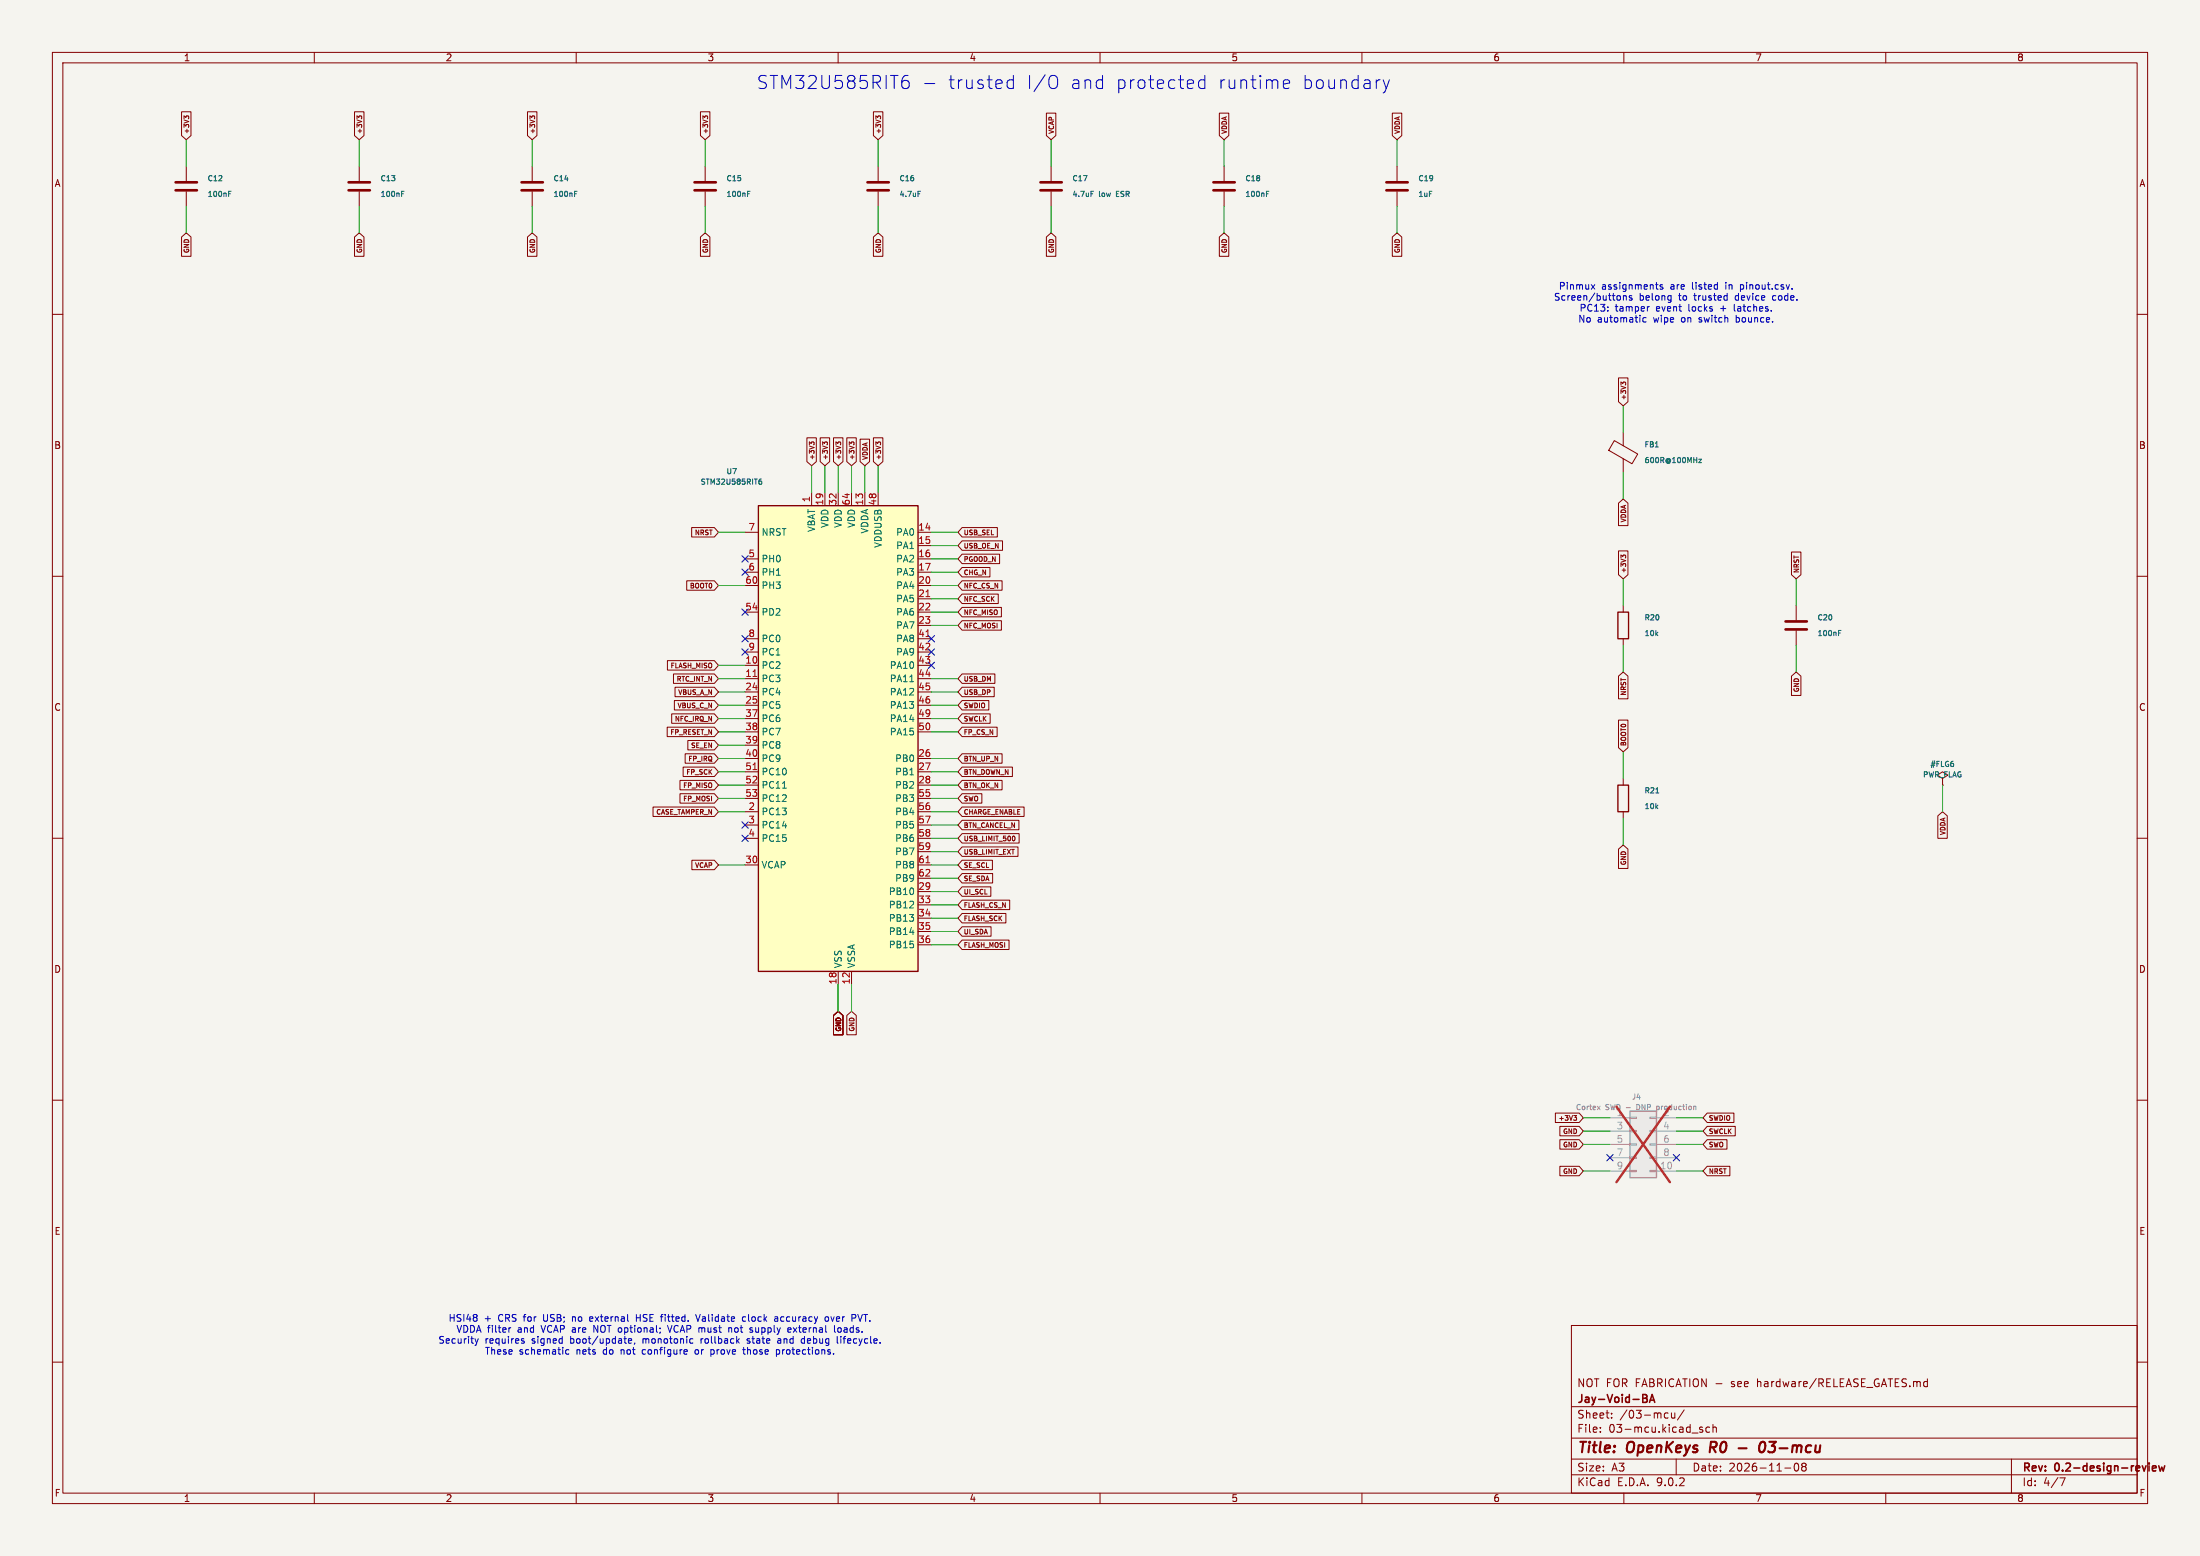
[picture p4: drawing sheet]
<svg xmlns="http://www.w3.org/2000/svg" width="420mm" height="297mm" viewBox="0 0 420 297" stroke-linecap="round" stroke-linejoin="round" font-family="sans-serif">
<path d="M0 0h420v297h-420z" fill="#f5f4ef" stroke="#f5f4ef" stroke-width=".19"/>
<g fill="none" stroke="#840000" stroke-width=".19">
<path d="M10 10h400v277h-400zM12 12h396v273h-396zM60 10v2M110 10v2M160 10v2M210 10v2M260 10v2M310 10v2M360 10v2M134.6 31.8v2.7M134.6 36.6v2.8M167.6 31.8v2.7"/>
<path d="M167.6 36.6v2.8M200.7 31.8v2.7M200.7 36.6v2.8M233.7 31.8v2.7M233.7 36.6v2.8M10 60h2M408 60h2M10 110h2M309.9 115.6v1.2M408 110h2M309.9 121.9v1.3M10 160h2"/>
<path d="M408 160h2M10 210h2M408 210h2M300 253h108v32h-108zM10 260h2M300 278.5h108M300 274.5h108M300 268.5h108M305.5 273.2v.2M305.5 272.5v.1M307.7 270.5v.2M307.7 269.8v.1"/>
<path d="M318 269.7l.4 .1M318.4 270.6l-.4 .1M319.1 269.7l.1 .9 .3 .1 .2-.2M319.7 269.7v1M320 278.5v3M321.5 269.1l-1.3 1.9M324.4 272.7l.7 .4-.2 .3-.5-.1M325 272.5l-.3-.1-.3 .2M326.4 272.5l-.5-.1-.2 .3 .1 .6h.6M327 272.5l.2-.1 .4 .1 .1 .9M327 271.9v1.5M342.7 279.4l.2-.1a.8 .8 0 0 1 .5 .7 .8 .8 0 0 1-.5 .8l-.2-.2-.2-.4z"/>
<path d="M344.2 279.9l-.3-.3 .3-.3 .5 .1 .1 .2-.3 .3M344.2 279.9l-.3 .3 .1 .4 .2 .2 .5-.1 .1-.2-.1-.4-.2-.2M344.2 279.9h.3M367.9 263.2v1.5M367.9 263.8l-.4-.1-.3 .3 .2 .6h.5M384 278.5v6.5M408 260h2M60 285v2M110 285v2M160 285v2M210 285v2M260 285v2"/>
<path d="M300 281.5h108M310 285v2M340.7 280.2h1.2M360 285v2M394.2 282.1l-.6 1.5"/>
</g>
<path d="M313.6 266.2h.5l.2 .1 .1 .3-.3 .3M313.6 266.9h.5M314.1 266.9a.4 .4 0 0 1 .4 .4 .4 .4 0 0 1-.3 .4h-.6M314.9 267.7l.5-1.5 .5 1.5M315 267.3h.8M412.1 279.8l.3 1 .3-.7 .3 .7 .3-1M410.9 280.3l.7-.2-.1-.2-.4-.1-.2 .2 .1 .7h.5" fill="none" stroke="#840000" stroke-width=".3"/>
<path d="M326.6 275.2l-.2 2M331.9 276.4h1.5M336.1 275.4a.46 .46 0 0 1 .5-.2 .46 .46 0 0 1 .4 .4 1.15 1.15 0 0 1-.8 1.6l-.2-.1a1.54 1.54 0 0 1 .1-1.7z" fill="none" stroke="#840000" stroke-width=".4"/>
<path d="M308.9 116.8h2v5.1h-2z" fill="none" stroke="#840000" stroke-width=".25"/>
<path d="M132.6 34.8h4.1M132.6 36.3h4.1M165.6 34.8h4.1M165.6 36.3h4.1M198.6 34.8h4.1M198.6 36.3h4.1M231.6 34.8h4.1M231.6 36.3h4.1" fill="none" stroke="#840000" stroke-width=".51"/>
<path d="M142.7 37h.3M142.7 36.5h.5M175.3 36.5h.4M208.3 36.5h.4M241.8 37h.3M241.8 36.5h.4" fill="none" stroke="#006464" stroke-width=".19"/>
<path d="M311.1 212.1h5.1v12.7h-5.1z" fill="#ebeae8"/>
<path d="M311.1 212.1h5.1v12.7h-5.1z" fill="none" stroke="#9c9b98" stroke-width=".25"/>
<g fill="none" stroke="#9c9b98" stroke-width=".19">
<path d="M307.3 213.4h3.8M307.3 215.9h3.8M307.3 218.4h3.8M311.1 213.2h1.3v.3h-1.3zM311.1 215.8h1.3v.2h-1.3zM311.1 218.3h1.3v.3h-1.3zM315 213.2h1.2v.3h-1.2zM315 215.8h1.2v.2h-1.2zM315 218.3h1.2v.3h-1.2zM316.2 213.4h3.8M316.2 215.9h3.8M316.2 218.4h3.8"/>
<path d="M307.3 221h3.8M307.3 223.5h3.8M311.1 220.9h1.3v.2h-1.3zM311.1 223.4h1.3v.2h-1.3zM315 220.9h1.2v.2h-1.2zM315 223.4h1.2v.2h-1.2zM316.2 221h3.8M316.2 223.5h3.8"/>
</g>
<path d="M304.9 211.1l.6 .7M305.5 211.1l-.6 .7M312.7 210.8h-.2v1h.2M316.3 211.8h.3M316.3 211.1v1M316.6 211.1l-.3 .1" fill="none" stroke="#939391" stroke-width=".19"/>
<path d="M308.6 211.2l10.2 14.4M318.8 211.2l-10.2 14.4" fill="none" stroke="#e12e31" stroke-width=".46"/>
<path d="M101.6 31.8v2.7M101.6 36.6v2.8M308.2 84.1l4.4 2.6-1 1.8-4.5-2.5zM309.9 82.6v2.5M309.9 87.6v2.6" fill="none" stroke="#840000" stroke-width=".19"/>
<path d="M109.7 37h.3M109.7 36.5h.5M324.3 87.6h.5l-.5 .7h.5" fill="none" stroke="#006464" stroke-width=".19"/>
<path d="M99.6 34.8h4M99.6 36.3h4" fill="none" stroke="#840000" stroke-width=".51"/>
<path d="M144.8 96.5h30.5v88.9h-30.5z" fill="#ffffc2"/>
<path d="M144.8 96.5h30.5v88.9h-30.5zM308.9 149.9h2v5h-2z" fill="none" stroke="#840000" stroke-width=".25"/>
<g fill="none" stroke="#840000" stroke-width=".19">
<path d="M34.7 21.3h1.8v4.6l-.9 .8-.9-.8zM35.5 22.4l-.4-.3v.6M35.5 22.3l.1-.2 .4 .2M35.6 31.8v2.7M35.6 36.6v2.8M67.7 21.3h1.8v4.6l-.9 .8-.9-.8zM68.5 22.3l.2-.2 .4 .2M68.5 22.4l-.3-.3v.6M68.6 31.8v2.7M68.6 36.6v2.8M100.7 21.3h1.8v4.6l-.9 .8-.9-.8zM101.5 22.3l.2-.2 .4 .2"/>
<path d="M101.5 22.4l-.3-.3v.6M133.7 21.3h1.8v4.6l-.9 .8-.9-.8zM134.5 22.3l.2-.2 .4 .2M134.5 22.4l-.3-.3v.6M166.7 21.3h1.8v4.6l-.9 .8-.9-.8zM167.6 22.3l.1-.2 .4 .2M167.6 22.4l-.4-.3v.6M199.8 21.6h1.8v4.3l-.9 .8-.9-.8zM232.8 21.6h1.8v4.3l-.9 .8-.9-.8zM265.8 21.6h1.8v4.3l-.9 .8-.9-.8zM266.7 31.8v2.7M266.7 36.6v2.8"/>
<path d="M34.7 45.2l.9-.7 .9 .7v3.7h-1.8zM67.7 45.2l.9-.7 .9 .7v3.7h-1.8zM100.7 45.2l.9-.7 .9 .7v3.7h-1.8zM133.7 45.2l.9-.7 .9 .7v3.7h-1.8zM166.7 45.2l.9-.7 .9 .7v3.7h-1.8zM199.8 45.2l.9-.7 .9 .7v3.7h-1.8zM232.8 45.2l.9-.7 .9 .7v3.7h-1.8zM265.8 45.2l.9-.7 .9 .7v3.7h-1.8zM309 72.1h1.8v4.6l-.9 .8-.9-.8zM309.8 73.2l-.3-.3v.6M309.8 73.1l.2-.2 .4 .2M154 83.6h1.8v4.5l-.9 .8-.9-.8z"/>
<path d="M154.9 84.5l.1-.1 .4 .1M154.9 84.7l-.4-.3v.5M154.9 94v2.5M156.6 83.6h1.8v4.5l-.9 .8-.9-.8zM157.4 84.5l.2-.1 .4 .1M157.4 84.7l-.3-.3v.5M157.5 94v2.5M159.1 83.6h1.8v4.5l-.9 .8-.9-.8zM159.9 84.7l-.3-.3v.5M159.9 84.5l.2-.1 .4 .1M160 94v2.5M161.7 83.6h1.8v4.5l-.9 .8-.9-.8z"/>
<path d="M162.5 84.5l.1-.1 .4 .1M162.5 84.7l-.4-.3v.5M162.6 94v2.5M164.2 83.8h1.8v4.3l-.9 .8-.9-.8zM165.1 94v2.5M166.7 83.6h1.8v4.5l-.9 .8-.9-.8zM167.6 84.5l.1-.1 .4 .1M167.6 84.7l-.4-.3v.5M167.6 94v2.5M309 96l.9-.7 .9 .7v4.3h-1.8zM131.1 110.9h5.3l.8 .9-.8 .9h-5.3zM132 100.7h4.4l.8 .9-.8 .9h-4.4z"/>
<path d="M142.2 101.6h2.6M142.2 106.7h2.6M142.2 109.2h2.6M142.2 111.8h2.6M142.2 116.8h2.6M175.3 101.6h2.5M175.3 106.7h2.5M175.3 109.2h2.5M175.3 111.8h2.5M175.3 116.8h2.5M175.3 104.1h2.5M175.3 114.3h2.5"/>
<path d="M175.3 119.4h2.5M183.7 118.5h7.5v1.8h-7.5l-.8-.9zM183.7 115.9h7.5v1.8h-7.5l-.8-.9zM183.7 113.4h6.9v1.8h-6.9l-.8-.9zM183.7 110.9h7.6v1.8h-7.6l-.8-.9zM183.7 108.3h5.3v1.8h-5.3l-.8-.9zM183.7 105.8h7.1v1.8h-7.1l-.8-.9zM183.7 103.2h7.7v1.8h-7.7l-.8-.9zM183.7 100.7h6.7v1.8h-6.7l-.8-.9zM309 105.2h1.8v4.5l-.9 .8-.9-.8zM309.8 106.2l-.3-.3v.6M309.8 106.1l.2-.2 .4 .2"/>
<path d="M342 105.4h1.8v4.3l-.9 .8-.9-.8zM342.9 115.6v2.8M127.4 138.8h9l.8 .9-.8 .9h-9zM127.4 126.1h9l.8 .9-.8 .9h-9zM128.2 136.3h8.2l.8 .9-.8 .9h-8.2zM128.6 128.6h7.8l.8 .9-.8 .9h-7.8zM128.7 133.7h7.7l.8 .9-.8 .9h-7.7zM128.9 131.2h7.5l.8 .9-.8 .9h-7.5zM142.2 121.9h2.6M142.2 124.5h2.6M142.2 127h2.6M142.2 129.5h2.6"/>
<path d="M142.2 132.1h2.6M142.2 134.6h2.6M142.2 137.2h2.6M142.2 139.7h2.6M175.3 121.9h2.5M175.3 124.5h2.5M175.3 127h2.5M175.3 129.5h2.5M175.3 132.1h2.5M175.3 134.6h2.5M175.3 137.2h2.5M175.3 139.7h2.5"/>
<path d="M183.7 138.8h6.7v1.8h-6.7l-.8-.9zM183.7 136.3h5.3v1.8h-5.3l-.8-.9zM183.7 133.7h5.1v1.8h-5.1l-.8-.9zM183.7 131.2h6.1v1.8h-6.1l-.8-.9zM183.7 128.6h6.2v1.8h-6.2l-.8-.9zM309 137.4h1.8v5.3l-.9 .8-.9-.8zM309 129.1l.9-.8 .9 .8v4.3h-1.8zM342 129.1l.9-.8 .9 .8v3.6h-1.8zM342.9 120.4v2.8M124.7 154h11.7l.8 .9-.8 .9h-11.7zM129.8 149h6.6l.8 .9-.8 .9h-6.6zM129.8 151.5h6.6l.8 .9-.8 .9h-6.6z"/>
<path d="M130.4 146.4h6l.8 .9-.8 .9h-6zM130.8 143.9h5.6l.8 .9-.8 .9h-5.6zM131.3 141.3h5.1l.8 .9-.8 .9h-5.1zM142.2 142.2h2.6M142.2 144.8h2.6M142.2 147.3h2.6M142.2 149.9h2.6M142.2 152.4h2.6M142.2 154.9h2.6M142.2 157.5h2.6M175.3 144.8h2.5M175.3 147.3h2.5"/>
<path d="M175.3 149.9h2.5M175.3 152.4h2.5M175.3 154.9h2.5M175.3 157.5h2.5M183.7 159.1h10.9v1.8h-10.9l-.8-.9zM183.7 156.6h10.8v1.8h-10.8l-.8-.9zM183.7 154h11.8v1.8h-11.8l-.8-.9zM183.7 151.5h3.7v1.8h-3.7l-.8-.9zM183.7 149h7.6v1.8h-7.6l-.8-.9zM183.7 146.4h9.6v1.8h-9.6l-.8-.9zM183.7 143.9h7.6v1.8h-7.6l-.8-.9zM193.5 159.6a.48 .48 0 0 1 .3 .4 .48 .48 0 0 1-.3 .5"/>
<path d="M309.9 148.6v1.3M309.9 154.9v1.3M369.9 155.7l.9-.8 .9 .8v4.3h-1.8zM370.8 148.6l1.1-.6-1.1-.7-1 .7 1 .6v1.3M370.8 149.9h.1M132.1 164.2h4.3l.8 .9-.8 .9h-4.3zM142.2 160h2.6M142.2 165.1h2.6M175.3 160h2.5M175.3 165.1h2.5M175.3 162.6h2.5M175.3 167.6h2.5"/>
<path d="M175.3 170.2h2.5M175.3 172.7h2.5M175.3 175.3h2.5M175.3 177.8h2.5M183.7 179.4h8.9v1.8h-8.9l-.8-.9zM183.7 176.9h5.5v1.8h-5.5l-.8-.9zM183.7 174.4h8.3v1.8h-8.3l-.8-.9zM183.7 171.8h9.1v1.8h-9.1l-.8-.9zM183.7 169.3h5.5v1.8h-5.5l-.8-.9zM183.7 166.7h5.8v1.8h-5.8l-.8-.9zM183.7 164.2h5.8v1.8h-5.8l-.8-.9zM183.7 161.7h10.6v1.8h-10.6l-.8-.9z"/>
<path d="M309 162.1l.9-.8 .9 .8v3.7h-1.8zM159.1 193.8l.9-.8 .9 .8v3.7h-1.8zM160 185.4v2.6M161.7 193.8l.9-.8 .9 .8v3.7h-1.8zM162.6 185.4v2.6M175.3 180.3h2.5M296.9 212.5h4.6l.8 .9-.8 .9h-4.6zM297.8 217.5h3.7l.8 .9-.8 .9h-3.7zM297.8 215h3.7l.8 .9-.8 .9h-3.7zM300.4 212.9h.6l-.3 .4 .2 .1 .1 .3-.2 .1h-.3M325.9 217.5h3.8v1.8h-3.8l-.8-.9zM325.9 215h5.4v1.8h-5.4l-.8-.9z"/>
<path d="M325.9 212.5h5.1v1.8h-5.1l-.8-.9zM297.8 222.6h3.7l.8 .9-.8 .9h-3.7zM325.9 222.6h4.3v1.8h-4.3l-.8-.9z"/>
</g>
<path d="M176.8 113.9h.7M143.8 129.1h.7M176.8 121.5h.7M143.8 146.9h.7M176.8 164.7h.7" fill="none" stroke="#a90000" stroke-width=".19"/>
<path d="M43.6 37h.4M43.6 36.5h.5M76.7 37h.3M76.7 36.5h.4M144.9 92l.2-.2 .3 .2v.2l-.2 .2-.3-.2M145.3 91.4l-.2 .1-.2 .4M173.7 130.1h.7M351 120.8h.3M351 120.3h.5M149.4 150.4h.7M316.1 151.4h.6" fill="none" stroke="#006464" stroke-width=".19"/>
<path d="M33.5 34.8h4.1M33.5 36.3h4.1M66.5 34.8h4.1M66.5 36.3h4.1M264.7 34.8h4M264.7 36.3h4M340.9 118.6h4M340.9 120.1h4" fill="none" stroke="#840000" stroke-width=".51"/>
<g fill="none" stroke="#009600" stroke-width=".19">
<path d="M35.6 26.7v5.1M35.6 39.4v5.1M68.6 26.7v5.1M68.6 39.4v5.1M101.6 26.7v5.1M101.6 39.4v5.1M134.6 26.7v5.1M134.6 39.4v5.1M167.6 26.7v5.1M167.6 39.4v5.1M200.7 26.7v5.1M200.7 39.4v5.1"/>
<path d="M233.7 26.7v5.1M233.7 39.4v5.1M266.7 26.7v5.1M266.7 39.4v5.1M309.9 77.5v5.1M154.9 88.9v5.1M157.5 88.9v5.1M160 88.9v5.1M162.6 88.9v5.1M165.1 88.9v5.1M167.6 88.9v5.1M309.9 90.2v5.1"/>
<path d="M137.2 111.8h5M137.2 101.6h5M177.8 116.8h5.1M177.8 119.4h5.1M177.8 114.3h5.1M177.8 111.8h5.1M177.8 109.2h5.1M177.8 106.7h5.1M177.8 104.1h5.1M177.8 101.6h5.1M309.9 110.5v5.1M342.9 110.5v5.1"/>
<path d="M137.2 129.5h5M137.2 132.1h5M137.2 134.6h5M137.2 139.7h5M137.2 137.2h5M137.2 127h5M177.8 129.5h5.1M177.8 132.1h5.1M177.8 134.6h5.1M177.8 139.7h5.1M177.8 137.2h5.1M309.9 123.2v5.1"/>
<path d="M342.9 123.2v5.1M137.2 154.9h5M137.2 152.4h5M137.2 149.9h5M137.2 147.3h5M137.2 144.8h5M137.2 142.2h5M177.8 157.5h5.1M177.8 154.9h5.1M177.8 152.4h5.1M177.8 149.9h5.1M177.8 147.3h5.1"/>
<path d="M177.8 144.8h5.1M309.9 143.5v5.1M309.9 156.2v5.1M370.8 149.9v5M137.2 165.1h5M177.8 177.8h5.1M177.8 175.3h5.1M177.8 172.7h5.1M177.8 170.2h5.1M177.8 167.6h5.1M177.8 165.1h5.1M177.8 162.6h5.1"/>
<path d="M177.8 160h5.1M160 188v5M162.6 188v5M177.8 180.3h5.1M302.3 218.4h5M302.3 215.9h5M302.3 213.4h5M320 218.4h5.1M320 215.9h5.1M320 213.4h5.1M302.3 223.5h5M320 223.5h5.1"/>
</g>
<g fill="none" stroke="#000084" stroke-width=".19">
<path d="M141.6 106.1l1.2 1.2M141.6 108.6l1.2 1.2M141.6 116.2l1.2 1.2M142.8 106.1l-1.2 1.2M142.8 108.6l-1.2 1.2M142.8 116.2l-1.2 1.2M141.6 123.9l1.2 1.2M141.6 121.3l1.2 1.2M142.8 123.9l-1.2 1.2M142.8 121.3l-1.2 1.2M177.2 126.4l1.2 1.2M177.2 121.3l1.2 1.2"/>
<path d="M177.2 123.9l1.2 1.2M178.4 123.9l-1.2 1.2M178.4 121.3l-1.2 1.2M178.4 126.4l-1.2 1.2M141.6 159.4l1.2 1.2M141.6 156.9l1.2 1.2M142.8 159.4l-1.2 1.2M142.8 156.9l-1.2 1.2M306.7 220.4l1.2 1.2M307.9 220.4l-1.2 1.2M319.4 220.4l1.2 1.2M320.6 220.4l-1.2 1.2"/>
</g>
<g fill="none" stroke="#0000c2" stroke-width=".19">
<path d="M172.4 15.5l.7-.1 .5 .4v.6l-.3 .4-.2 .1-.7-.1M173.3 14.4h-.4l-.4 .2M176.5 15.9h2M192.5 16.8l.2 .1 .8-.1M192.5 15.4l.2-.2 .8 .2M193.5 14.4v2.5M201.5 14.5a1.78 1.78 0 0 1 0 2.3M230 15.4l-.7-.2-.5 .5v.7l.2 .4 .3 .1 .7-.1M230 14.4v2.5M245 16.1l1.2-.3-.1-.4-.7-.2-.4 .4 .1 1.2 .3 .1 .7-.1M264 15.2l.6 1.7M264.6 16.9l-.2 .6-.4 .2"/>
<path d="M265.2 15.2l-.6 1.7M303.8 54.3l.7 .9M304.5 54.3l-.7 .9M306.9 59.3v.1M306.9 58.6v.1M309.3 56.6v.6M309.9 56.4v.9M310 56.5l-.1 .1M310.4 56.5l.1 .8M311.1 56.5v.3l.4 .1 .1 .2-.2 .2-.4-.1M314.6 58.6h.1M316 54.3h.5"/>
<path d="M316.4 55.2h.1M317.4 54.4l-.3-.1-.2 .2 .1 .2 .4 .1v.3h-.5M318.6 56.4l.4 .1M319 57.2l-.4 .1M319 56.4v1.1l-.2 .2M331.1 58.1v1.1l.2 .2M332.3 54.3v1.3M332.3 55.1l.1 .1M332.4 54.3l-.1 .1M338.5 56.5l-.1 .2 .1 .5M342.1 55.1v.1M313.7 60.7l-.1 .2 .1 .5 .2 .1 .3-.1"/>
<path d="M331.5 61.4l.1 .1M331.5 60.2v1.3M331.6 60.6l-.1 .1M90.7 255.5l.3 .9M91 256.4l-.3 .4M91.3 255.5l-.3 .9M97.2 253.4v.9M97.5 253.4l-.3 .3M99.6 255.9l.5 .2-.1 .2-.3 .1M99.6 255.6h.4M108.6 257.7l-.4-.1-.2 .3 .1 .5h.5M109.3 251.3v.9"/>
<path d="M109.3 251.4v.1M113 251.3h-.2l-.2 .2v.6l.4 .1M113.2 251.6l-.6 .2M113.4 254.3v-1.3l.7 1.3M120 255.6v.7h.5M120.5 255.6l.1 .2-.6 .2M121.2 256.3l-.1 .3M121.5 250.9v1.3M121.5 251.5h.7M122.7 257.7l-.1 .2 .1 .5M127.4 253l.5 1.3 .4-1.3M131.9 255.5l.4 .1"/>
<path d="M132.3 256.3l-.4 .1M132.8 250.9l.4 1.3 .5-1.3M133.1 257.6l-.3 .1-.1 .2v.5l.4 .1M133.8 255.5v.9M134 255.6l-.2 .2M135.7 258.4h.5M135.7 257.7h.5M139.1 253.6l.2-.2 .3 .1 .1 .8M139.1 253.4v.9M141.8 257.6h.5M142 257.2v1.1l.3 .2M142.3 251.4l-.3-.1-.3 .3 .1 .5h.5"/>
<path d="M142.6 256.3l.4 .1M143 255.5l-.4 .2 .1 .2 .3 .1M143.5 253.9l.2 .1-.2 .3M143.5 253.4l.1 .1M148 251.3h.3l.2 .2v.7M148.2 257.7l.4-.1 .2 .3-.1 .5h-.5M148.2 257.6v1.3M148.5 252.1l-.5 .1M148.5 251.6l-.5 .1M148.9 255.9h-.3l-.2 .2 .1 .2 .4 .1M149.2 251.4l-.2 .2 .2 .5M150.9 254.2l-.3 .1"/>
<path d="M150.9 253.5l.1 .2-.6 .2M151.4 253.4l.7 .9M152.1 253.4l-.7 .9M153 256.3l.2 .1 .4-.1M153.6 255.6l-.4-.1-.2 .1M153.6 255.1v1.3M157.5 251.6l.3-.3 .3 .1 .1 .2-.1 .5-.3 .1-.3-.2M158.6 251.3l.3 .9 .3-.9M159.3 253v1.1l.2 .2M159.8 255.1v1.1l.2 .2M160 253.6l.2-.2 .3 .2 .1 .4-.1 .2-.3 .1-.2-.1zM160.5 255.1v.1"/>
<path d="M160.5 255.5v.9M163.8 250.9l.4 1.3 .4-1.3"/>
</g>
<g font-size="3.5" fill="#0000c2">
<text x="144.4" y="17.2">STM32U585RIT6</text>
<text x="180.9" y="17.2">trusted</text>
<text x="195.8" y="17.2">I/O</text>
<text x="204.1" y="17.2">and</text>
<text x="212.8" y="17.2">protected</text>
<text x="232.3" y="17.2">runtime</text>
<text x="248.3" y="17.2">boundary</text>
</g>
<g font-size="2.8" fill="#840000">
<text x="301" y="277.9">Title:</text>
<text x="310.6" y="277.9">OpenKeys</text>
<text x="327.3" y="277.9">R0</text>
<text x="338.3" y="277.9">03-mcu</text>
</g>
<g font-size="2.1" fill="#840000">
<text x="301" y="268.2">Jay-Void-BA</text>
<text x="301" y="265">NOT FOR FABRICATION -</text>
<text x="330.8" y="265">see</text>
<text x="335.8" y="265">hardware/RELEASE_GATES.md</text>
<text x="301" y="273.7">File:</text>
<text x="301" y="271">Sheet:</text>
<text x="307.1" y="273.7">03-mcu.kicad_sch</text>
<text x="309.2" y="271">/03-mcu/</text>
<text x="301" y="281.1">Size:</text>
<text x="307.6" y="281.1">A3</text>
<text x="323" y="281.1">Date:</text>
<text x="330" y="281.1">2026-11-08</text>
<text x="386" y="281.3">Rev:</text>
<text x="392.4" y="281.3">0.2-design-review</text>
<text x="301" y="283.9">KiCad</text>
<text x="308.7" y="283.9">E.D.A.</text>
<text x="316.3" y="283.9">9.0.2</text>
<text x="386" y="283.9">Id:</text>
<text x="390.1" y="283.9">4/7</text>
</g>
<g font-size="1.8" fill="#840000">
<text x="35" y="11.9">1</text>
<text x="85" y="11.9">2</text>
<text x="135" y="11.9">3</text>
<text x="185" y="11.9">4</text>
<text x="235" y="11.9">5</text>
<text x="285" y="11.9">6</text>
<text x="335" y="11.9">7</text>
<text x="385" y="11.9">8</text>
<text x="10.3" y="35.9">A</text>
<text x="408.3" y="35.9">A</text>
<text x="10.3" y="85.9">B</text>
<text x="408.2" y="85.9">B</text>
<text x="10.3" y="135.9">C</text>
<text x="408.2" y="135.9">C</text>
<text x="10.3" y="185.9">D</text>
<text x="408.2" y="185.9">D</text>
<text x="10.3" y="235.9">E</text>
<text x="408.3" y="235.9">E</text>
<text x="10.3" y="285.9">F</text>
<text x="35" y="286.9">1</text>
<text x="85" y="286.9">2</text>
<text x="135" y="286.9">3</text>
<text x="185" y="286.9">4</text>
<text x="235" y="286.9">5</text>
<text x="285" y="286.9">6</text>
<text x="335" y="286.9">7</text>
<text x="385" y="286.9">8</text>
<text x="408.3" y="285.9">F</text>
</g>
<g font-size="1.8" fill="#0000c2">
<text x="296.6" y="57.6">Screen/buttons</text>
<text x="297.5" y="55.5">Pinmux</text>
<text x="301.5" y="59.7">PC13:</text>
<text x="305.7" y="55.5">assignments</text>
<text x="308.3" y="59.7">tamper</text>
<text x="312.9" y="57.6">belong</text>
<text x="316.3" y="59.7">event</text>
<text x="319" y="55.5">are</text>
<text x="320.6" y="57.6">to</text>
<text x="322.6" y="59.7">locks</text>
<text x="323.3" y="55.5">listed</text>
<text x="323.7" y="57.6">trusted</text>
<text x="328.9" y="59.7">+</text>
<text x="329.9" y="55.5">in</text>
<text x="331.7" y="59.7">latches.</text>
<text x="331.7" y="57.6">device</text>
<text x="332.8" y="55.5">pinout.csv.</text>
<text x="339" y="57.6">code.</text>
<text x="301.2" y="61.8">No</text>
<text x="304.9" y="61.8">automatic</text>
<text x="315.8" y="61.8">wipe</text>
<text x="321.2" y="61.8">on</text>
<text x="324.8" y="61.8">switch</text>
<text x="332" y="61.8">bounce.</text>
<text x="83.6" y="256.7">Security</text>
<text x="85.5" y="252.5">HSI48</text>
<text x="87" y="254.6">VDDA filter</text>
<text x="92.4" y="252.5">+</text>
<text x="92.6" y="256.7">requires</text>
<text x="95.2" y="252.5">CRS for</text>
<text x="98.9" y="254.6">and</text>
<text x="101.6" y="256.7">signed</text>
<text x="103.6" y="254.6">VCAP are</text>
<text x="104.2" y="252.5">USB;</text>
<text x="109.1" y="256.7">boot/update,</text>
<text x="109.9" y="252.5">no</text>
<text x="113.4" y="252.5">external</text>
<text x="113.9" y="254.6">NOT optional;</text>
<text x="122.5" y="252.5">HSE fitted.</text>
<text x="123.1" y="256.7">monotonic</text>
<text x="128.6" y="254.6">VCAP must</text>
<text x="134.4" y="252.5">Validate</text>
<text x="134.4" y="256.7">rollback</text>
<text x="140.5" y="254.6">not</text>
<text x="143.3" y="252.5">clock</text>
<text x="143.5" y="256.7">state</text>
<text x="144.8" y="254.6">supply</text>
<text x="149.5" y="256.7">and</text>
<text x="149.7" y="252.5">accuracy</text>
<text x="152.2" y="254.6">external</text>
<text x="154.2" y="256.7">debug</text>
<text x="159.5" y="252.5">over</text>
<text x="161.2" y="256.7">lifecycle.</text>
<text x="161.3" y="254.6">loads.</text>
<text x="164.8" y="252.5">PVT.</text>
<text x="92.5" y="258.8">These</text>
<text x="99.1" y="258.8">schematic</text>
<text x="110.1" y="258.8">nets</text>
<text x="115.4" y="258.8">do</text>
<text x="119" y="258.8">not</text>
<text x="123.2" y="258.8">configure</text>
<text x="133.5" y="258.8">or</text>
<text x="136.7" y="258.8">prove</text>
<text x="143.1" y="258.8">those</text>
<text x="149.6" y="258.8">protections.</text>
</g>
<g font-size="1.8" fill="#a90000">
<text x="154.7" y="96" transform="rotate(-90 154.7 96)">1</text>
<text x="142.8" y="101.3">7</text>
<text x="157.2" y="96.6" transform="rotate(-90 157.2 96.6)">19</text>
<text x="159.8" y="96.6" transform="rotate(-90 159.8 96.6)">32</text>
<text x="162.3" y="96.6" transform="rotate(-90 162.3 96.6)">64</text>
<text x="164.8" y="96.6" transform="rotate(-90 164.8 96.6)">13</text>
<text x="167.4" y="96.6" transform="rotate(-90 167.4 96.6)">48</text>
<text x="175.2" y="101.3">14</text>
<text x="142.8" y="106.4">5</text>
<text x="175.2" y="103.9">15</text>
<text x="175.2" y="106.4">16</text>
<text x="142.2" y="111.5">60</text>
<text x="142.8" y="109">6</text>
<text x="175.2" y="109">17</text>
<text x="175.2" y="111.5">20</text>
<text x="142.2" y="116.6">54</text>
<text x="175.2" y="114">21</text>
<text x="175.2" y="116.6">22</text>
<text x="175.2" y="119.1">23</text>
<text x="142.8" y="121.7">8</text>
<text x="142.8" y="124.2">9</text>
<text x="175.2" y="121.7">41</text>
<text x="175.2" y="124.2">42</text>
<text x="142.2" y="126.7">10</text>
<text x="142.2" y="129.3">11</text>
<text x="142.2" y="131.8">24</text>
<text x="175.2" y="126.7">43</text>
<text x="175.2" y="129.3">44</text>
<text x="175.2" y="131.8">45</text>
<text x="142.2" y="134.4">25</text>
<text x="142.2" y="136.9">37</text>
<text x="175.2" y="134.4">46</text>
<text x="175.2" y="136.9">49</text>
<text x="142.2" y="139.4">38</text>
<text x="142.2" y="142">39</text>
<text x="175.2" y="139.4">50</text>
<text x="142.2" y="144.5">40</text>
<text x="142.2" y="147.1">51</text>
<text x="142.2" y="149.6">52</text>
<text x="175.2" y="144.5">26</text>
<text x="175.2" y="147.1">27</text>
<text x="175.2" y="149.6">28</text>
<text x="142.2" y="152.1">53</text>
<text x="142.8" y="154.7">2</text>
<text x="175.2" y="152.1">55</text>
<text x="175.2" y="154.7">56</text>
<text x="142.8" y="157.2">3</text>
<text x="142.8" y="159.8">4</text>
<text x="175.2" y="157.2">57</text>
<text x="175.2" y="159.8">58</text>
<text x="142.2" y="164.8">30</text>
<text x="175.2" y="162.3">59</text>
<text x="175.2" y="164.8">61</text>
<text x="175.2" y="167.4">62</text>
<text x="175.2" y="169.9">29</text>
<text x="175.2" y="172.5">33</text>
<text x="175.2" y="175">34</text>
<text x="175.2" y="177.5">35</text>
<text x="175.2" y="180.1">36</text>
<text x="159.8" y="188" transform="rotate(-90 159.8 188)">18</text>
<text x="162.3" y="188" transform="rotate(-90 162.3 188)">12</text>
</g>
<g font-size="1.8" fill="#006464">
<text x="155.8" y="101.6" transform="rotate(-90 155.8 101.6)">VBAT</text>
<text x="158.3" y="100.9" transform="rotate(-90 158.3 100.9)">VDD</text>
<text x="160.9" y="100.9" transform="rotate(-90 160.9 100.9)">VDD</text>
<text x="163.4" y="100.9" transform="rotate(-90 163.4 100.9)">VDD</text>
<text x="166" y="101.9" transform="rotate(-90 166 101.9)">VDDA</text>
<text x="145.3" y="102.5">NRST</text>
<text x="145.3" y="107.5">PH0</text>
<text x="168.5" y="104.7" transform="rotate(-90 168.5 104.7)">VDDUSB</text>
<text x="171" y="102.5">PA0</text>
<text x="171" y="105">PA1</text>
<text x="171" y="107.5">PA2</text>
<text x="145.3" y="110.1">PH1</text>
<text x="145.3" y="112.6">PH3</text>
<text x="171" y="110.1">PA3</text>
<text x="171" y="112.6">PA4</text>
<text x="145.3" y="117.7">PD2</text>
<text x="171" y="115.2">PA5</text>
<text x="171" y="117.7">PA6</text>
<text x="145.3" y="122.8">PC0</text>
<text x="145.3" y="125.3">PC1</text>
<text x="171" y="120.2">PA7</text>
<text x="171" y="122.8">PA8</text>
<text x="171" y="125.3">PA9</text>
<text x="145.3" y="127.9">PC2</text>
<text x="145.3" y="130.4">PC3</text>
<text x="169.8" y="127.9">PA10</text>
<text x="169.8" y="130.4">PA11</text>
<text x="145.3" y="132.9">PC4</text>
<text x="145.3" y="135.5">PC5</text>
<text x="169.8" y="132.9">PA12</text>
<text x="169.8" y="135.5">PA13</text>
<text x="145.3" y="138">PC6</text>
<text x="145.3" y="140.6">PC7</text>
<text x="145.3" y="143.1">PC8</text>
<text x="169.8" y="138">PA14</text>
<text x="169.8" y="140.6">PA15</text>
<text x="145.3" y="145.6">PC9</text>
<text x="145.3" y="148.2">PC10</text>
<text x="170.8" y="145.6">PB0</text>
<text x="170.8" y="148.2">PB1</text>
<text x="145.3" y="150.7">PC11</text>
<text x="145.3" y="153.3">PC12</text>
<text x="145.3" y="155.8">PC13</text>
<text x="170.8" y="150.7">PB2</text>
<text x="170.8" y="153.3">PB3</text>
<text x="170.8" y="155.8">PB4</text>
<text x="145.3" y="158.3">PC14</text>
<text x="145.3" y="160.9">PC15</text>
<text x="170.8" y="158.3">PB5</text>
<text x="170.8" y="160.9">PB6</text>
<text x="145.3" y="166">VCAP</text>
<text x="170.8" y="163.4">PB7</text>
<text x="170.8" y="166">PB8</text>
<text x="169.6" y="171">PB10</text>
<text x="169.6" y="173.6">PB12</text>
<text x="170.8" y="168.5">PB9</text>
<text x="169.6" y="176.1">PB13</text>
<text x="169.6" y="178.7">PB14</text>
<text x="160.9" y="184.9" transform="rotate(-90 160.9 184.9)">VSS</text>
<text x="163.4" y="184.9" transform="rotate(-90 163.4 184.9)">VSSA</text>
<text x="169.6" y="181.2">PB15</text>
</g>
<g font-size="1.8" fill="#939391">
<text x="308.5" y="213.1">1</text>
<text x="317.4" y="213.1">2</text>
</g>
<g font-size="1.8" fill="#a5a4a2">
<text x="308.5" y="215.6">3</text>
<text x="317.4" y="215.6">4</text>
<text x="308.5" y="218.2">5</text>
<text x="308.5" y="220.7">7</text>
<text x="317.4" y="218.2">6</text>
<text x="317.4" y="220.7">8</text>
<text x="308.5" y="223.3">9</text>
<text x="316.8" y="223.3">10</text>
</g>
<g font-size="1.4" fill="#006464">
<text x="39.5" y="34.8">C12</text>
<text x="72.5" y="34.8">C13</text>
<text x="105.6" y="34.8">C14</text>
<text x="138.6" y="34.8">C15</text>
<text x="171.6" y="34.8">C16</text>
<text x="204.6" y="34.8">C17</text>
<text x="237.6" y="34.8">C18</text>
<text x="270.7" y="34.8">C19</text>
<text x="39.5" y="37.8">100nF</text>
<text x="72.5" y="37.8">100nF</text>
<text x="105.6" y="37.8">100nF</text>
<text x="138.6" y="37.8">100nF</text>
<text x="171.6" y="37.8">4.7uF</text>
<text x="204.6" y="37.8">4.7uF</text>
<text x="209.8" y="37.8">low</text>
<text x="213.3" y="37.8">ESR</text>
<text x="237.6" y="37.8">100nF</text>
<text x="270.7" y="37.8">1uF</text>
<text x="313.8" y="85.6">FB1</text>
<text x="313.8" y="88.6">600R@100MHz</text>
<text x="133.6" y="92.7">STM32U585RIT6</text>
<text x="138.6" y="90.7">U7</text>
<text x="313.8" y="118.6">R20</text>
<text x="346.9" y="118.6">C20</text>
<text x="313.8" y="121.6">10k</text>
<text x="346.9" y="121.6">100nF</text>
<text x="367" y="148.6">PWR_FLAG</text>
<text x="368.4" y="146.6">#FLG6</text>
<text x="313.8" y="154.6">10k</text>
<text x="313.8" y="151.6">R21</text>
</g>
<g font-size="1.4" fill="#939391">
<text x="300.7" y="212.1">Cortex</text>
<text x="306.5" y="212.1">SWD -</text>
<text x="311.4" y="210.1">J4</text>
<text x="312.9" y="212.1">DNP</text>
<text x="316.9" y="212.1">production</text>
</g>
<g font-size="1.3" fill="#840000">
<text x="36.3" y="25.7" transform="rotate(-90 36.3 25.7)">+3V3</text>
<text x="69.3" y="25.7" transform="rotate(-90 69.3 25.7)">+3V3</text>
<text x="102.3" y="25.7" transform="rotate(-90 102.3 25.7)">+3V3</text>
<text x="135.4" y="25.7" transform="rotate(-90 135.4 25.7)">+3V3</text>
<text x="168.4" y="25.7" transform="rotate(-90 168.4 25.7)">+3V3</text>
<text x="201.4" y="25.7" transform="rotate(-90 201.4 25.7)">VCAP</text>
<text x="234.4" y="25.7" transform="rotate(-90 234.4 25.7)">VDDA</text>
<text x="267.4" y="25.7" transform="rotate(-90 267.4 25.7)">VDDA</text>
<text x="36.3" y="48.5" transform="rotate(-90 36.3 48.5)">GND</text>
<text x="69.3" y="48.5" transform="rotate(-90 69.3 48.5)">GND</text>
<text x="102.3" y="48.5" transform="rotate(-90 102.3 48.5)">GND</text>
<text x="135.4" y="48.5" transform="rotate(-90 135.4 48.5)">GND</text>
<text x="168.4" y="48.5" transform="rotate(-90 168.4 48.5)">GND</text>
<text x="201.4" y="48.5" transform="rotate(-90 201.4 48.5)">GND</text>
<text x="234.4" y="48.5" transform="rotate(-90 234.4 48.5)">GND</text>
<text x="267.4" y="48.5" transform="rotate(-90 267.4 48.5)">GND</text>
<text x="310.6" y="76.5" transform="rotate(-90 310.6 76.5)">+3V3</text>
<text x="155.7" y="87.9" transform="rotate(-90 155.7 87.9)">+3V3</text>
<text x="158.2" y="87.9" transform="rotate(-90 158.2 87.9)">+3V3</text>
<text x="160.8" y="87.9" transform="rotate(-90 160.8 87.9)">+3V3</text>
<text x="163.3" y="87.9" transform="rotate(-90 163.3 87.9)">+3V3</text>
<text x="165.8" y="87.9" transform="rotate(-90 165.8 87.9)">VDDA</text>
<text x="168.4" y="87.9" transform="rotate(-90 168.4 87.9)">+3V3</text>
<text x="310.6" y="99.9" transform="rotate(-90 310.6 99.9)">VDDA</text>
<text x="132.5" y="102.3">NRST</text>
<text x="183.9" y="107.4">PGOOD_N</text>
<text x="183.9" y="104.9">USB_OE_N</text>
<text x="183.9" y="102.3">USB_SEL</text>
<text x="131.5" y="112.5">BOOT0</text>
<text x="183.9" y="112.5">NFC_CS_N</text>
<text x="183.9" y="110">CHG_N</text>
<text x="310.6" y="109.5" transform="rotate(-90 310.6 109.5)">+3V3</text>
<text x="343.6" y="109.5" transform="rotate(-90 343.6 109.5)">NRST</text>
<text x="183.9" y="117.6">NFC_MISO</text>
<text x="183.9" y="115">NFC_SCK</text>
<text x="183.9" y="120.1">NFC_MOSI</text>
<text x="127.9" y="127.7">FLASH_MISO</text>
<text x="129" y="130.3">RTC_INT_N</text>
<text x="183.9" y="130.3">USB_DM</text>
<text x="128.7" y="137.9">NFC_IRQ_N</text>
<text x="129.2" y="135.4">VBUS_C_N</text>
<text x="129.3" y="132.8">VBUS_A_N</text>
<text x="183.9" y="137.9">SWCLK</text>
<text x="183.9" y="135.4">SWDIO</text>
<text x="183.9" y="132.8">USB_DP</text>
<text x="310.6" y="132.9" transform="rotate(-90 310.6 132.9)">NRST</text>
<text x="343.6" y="132.3" transform="rotate(-90 343.6 132.3)">GND</text>
<text x="127.8" y="140.4">FP_RESET_N</text>
<text x="131.8" y="143">SE_EN</text>
<text x="183.9" y="140.4">FP_CS_N</text>
<text x="310.6" y="142.5" transform="rotate(-90 310.6 142.5)">BOOT0</text>
<text x="130.9" y="148.1">FP_SCK</text>
<text x="131.2" y="145.5">FP_IRQ</text>
<text x="183.9" y="148.1">BTN_DOWN_N</text>
<text x="183.9" y="145.5">BTN_UP_N</text>
<text x="125.1" y="155.7">CASE_TAMPER_N</text>
<text x="130.3" y="150.6">FP_MISO</text>
<text x="130.3" y="153.1">FP_MOSI</text>
<text x="183.9" y="155.7">CHARGE_ENABLE</text>
<text x="183.9" y="153.1">SWO</text>
<text x="183.9" y="150.6">BTN_OK_N</text>
<text x="183.9" y="160.8">USB_LIMIT_500</text>
<text x="183.9" y="158.2">BTN_CANCEL_N</text>
<text x="371.6" y="159.6" transform="rotate(-90 371.6 159.6)">VDDA</text>
<text x="132.5" y="165.8">VCAP</text>
<text x="183.9" y="165.8">SE_SCL</text>
<text x="183.9" y="163.3">USB_LIMIT_EXT</text>
<text x="310.6" y="165.3" transform="rotate(-90 310.6 165.3)">GND</text>
<text x="183.9" y="173.5">FLASH_CS_N</text>
<text x="183.9" y="170.9">UI_SCL</text>
<text x="183.9" y="168.4">SE_SDA</text>
<text x="183.9" y="178.5">UI_SDA</text>
<text x="183.9" y="176">FLASH_SCK</text>
<text x="183.9" y="181.1">FLASH_MOSI</text>
<text x="160.8" y="197.1" transform="rotate(-90 160.8 197.1)">GND</text>
<text x="163.3" y="197.1" transform="rotate(-90 163.3 197.1)">GND</text>
<text x="297.4" y="214.1">+3V3</text>
<text x="326.1" y="214.1">SWDIO</text>
<text x="298.2" y="219.2">GND</text>
<text x="298.2" y="216.6">GND</text>
<text x="326.1" y="219.2">SWO</text>
<text x="326.1" y="216.6">SWCLK</text>
<text x="298.2" y="224.3">GND</text>
<text x="326.1" y="224.3">NRST</text>
</g>
</svg>
